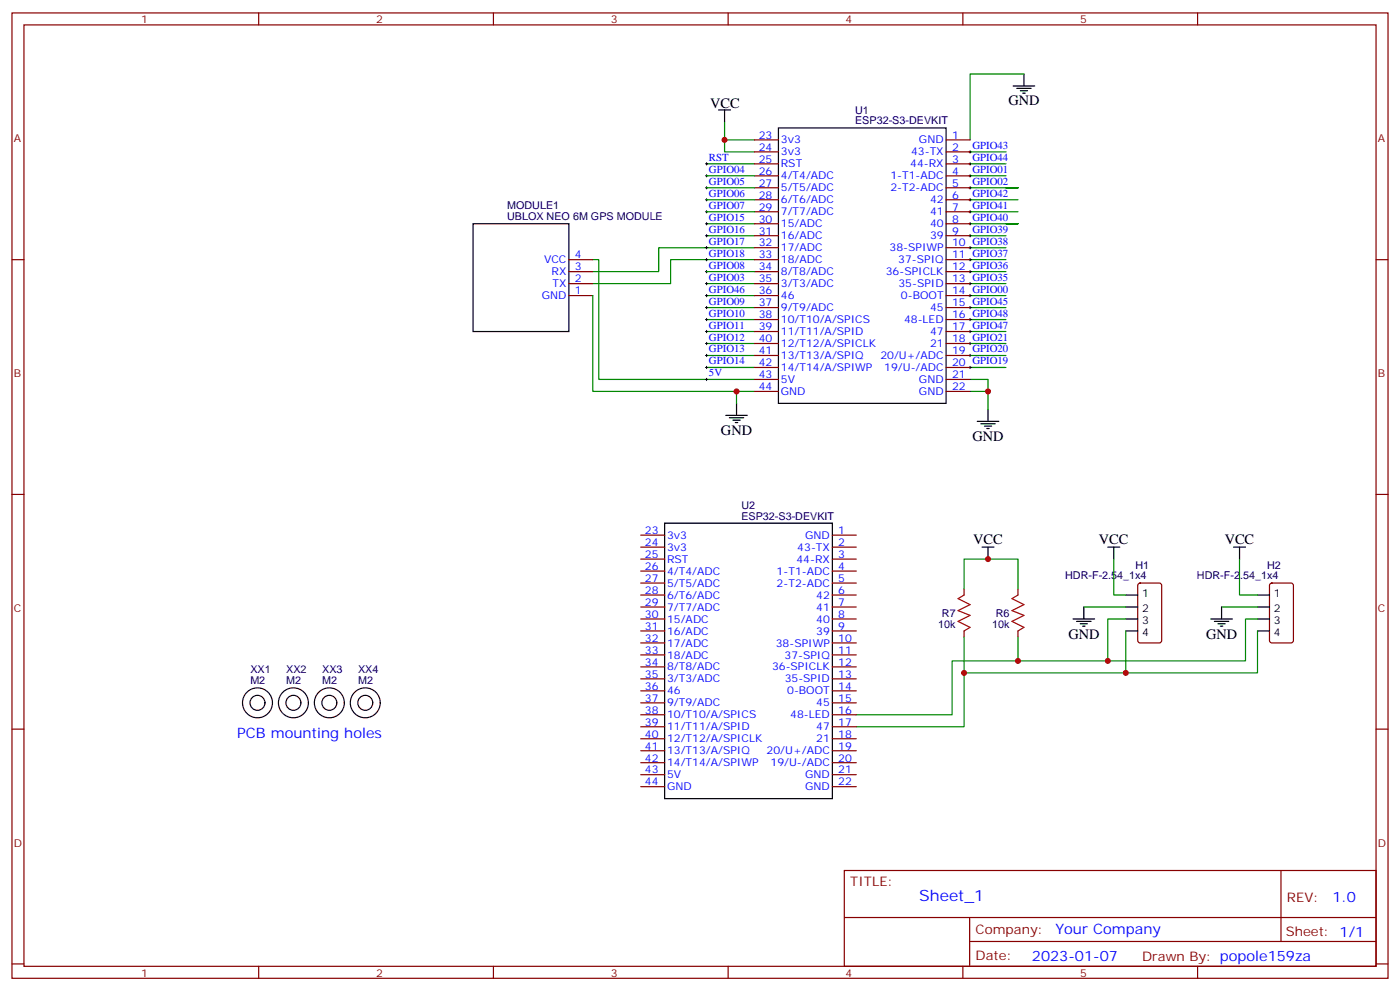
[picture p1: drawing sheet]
<svg xmlns="http://www.w3.org/2000/svg" width="412mm" height="292mm" viewBox="0 0 412 292" stroke-linecap="round" stroke-linejoin="round" font-family="sans-serif">
<g fill="none" stroke="#870000" stroke-width=".35">
<path d="M3.5 3.8h405.4v284.3h-405.4zM7.1 7.3h398.2v277.3h-398.2zM76.2 3.8v3.5M145.3 3.8v3.5M214.5 3.8v3.5M283.6 3.8v3.5M352.8 3.8v3.5M222.2 41.2h7.1M222.2 44.7h7.1M222.2 48.3h7.1M222.2 51.8h7.1M222.2 55.3h7.1"/>
<path d="M222.2 58.8h7.1M278.7 41.2h7.1M278.7 44.7h7.1M278.7 48.3h7.1M278.7 51.8h7.1M278.7 55.3h7.1M278.7 58.8h7.1M3.5 76.5h3.6M167.6 76.5h7M222.2 76.5h7.1M222.2 62.4h7.1M222.2 65.9h7.1"/>
<path d="M222.2 69.4h7.1M222.2 73h7.1M278.7 76.5h7.1M278.7 62.4h7.1M278.7 65.9h7.1M278.7 69.4h7.1M278.7 73h7.1M405.3 76.5h3.6M167.6 80h7M167.6 83.5h7M167.6 87.1h7M222.2 80h7.1"/>
<path d="M222.2 83.5h7.1M222.2 87.1h7.1M222.2 90.6h7.1M222.2 94.1h7.1M222.2 97.6h7.1M278.7 80h7.1M278.7 83.5h7.1M278.7 87.1h7.1M278.7 90.6h7.1M278.7 94.1h7.1M278.7 97.6h7.1M222.2 101.2h7.1"/>
<path d="M222.2 104.7h7.1M222.2 108.2h7.1M222.2 111.8h7.1M222.2 115.3h7.1M278.7 101.2h7.1M278.7 104.7h7.1M278.7 108.2h7.1M278.7 111.8h7.1M278.7 115.3h7.1M3.5 145.6h3.6M188.7 157.6h7.1M245.2 157.6h7"/>
<path d="M405.3 145.6h3.6M188.7 161.1h7.1M188.7 164.7h7.1M188.7 168.2h7.1M188.7 171.7h7.1M188.7 175.3h7.1M188.7 178.8h7.1M245.2 161.1h7M245.2 164.7h7M245.2 168.2h7M245.2 171.7h7M245.2 175.3h7"/>
<path d="M245.2 178.8h7M284 173.5v1.8M299.9 173.5v1.8M335.4 171.9l.4-.2h5.7l.6 .5 .1 16.5-.5 .6-5.9 .1-.6-.5-.1-16.5zM374.2 171.9l.4-.2h5.7l.6 .5 .1 16.5-.5 .6-5.9 .1-.6-.5-.1-16.5zM188.7 182.3h7.1M188.7 185.8h7.1M188.7 189.4h7.1M188.7 192.9h7.1M188.7 196.4h7.1M188.7 200h7.1M245.2 182.3h7"/>
<path d="M245.2 185.8h7M245.2 189.4h7M245.2 192.9h7M245.2 196.4h7M245.2 200h7M284 185.8v1.8M299.9 185.8v1.8M3.5 214.8h3.6M188.7 203.5h7.1M188.7 207h7.1M188.7 210.5h7.1M188.7 214.1h7.1"/>
<path d="M188.7 217.6h7.1M245.2 203.5h7M245.2 207h7M245.2 210.5h7M245.2 214.1h7M245.2 217.6h7M405.3 214.8h3.6M188.7 221.1h7.1M188.7 224.6h7.1M188.7 228.2h7.1M188.7 231.7h7.1M245.2 221.1h7"/>
<path d="M245.2 224.6h7M245.2 228.2h7M245.2 231.7h7M248.7 256.4h156.6v28.2h-156.6zM377.3 256.4v20.9M248.7 270.2h156.5M285.6 277.3h119.6M285.6 270.2v14.2M3.5 283.9h3.6M76.2 284.6v3.5M145.3 284.6v3.5M214.5 284.6v3.5"/>
<path d="M283.6 284.6v3.5M352.8 284.6v3.5M405.3 283.9h3.6"/>
</g>
<g fill="none" stroke="#300" stroke-width=".35">
<circle cx="75.8" cy="207" r="4.4"/>
<circle cx="75.8" cy="207" r="2.2"/>
<circle cx="86.4" cy="207" r="4.4"/>
<circle cx="86.4" cy="207" r="2.2"/>
<circle cx="97" cy="207" r="4.4"/>
<circle cx="97" cy="207" r="2.2"/>
<circle cx="107.6" cy="207" r="4.4"/>
<circle cx="107.6" cy="207" r="2.2"/>
</g>
<g fill="none" stroke="#000" stroke-width=".35">
<path d="M211.7 32.4h3.5M213.4 32.4v3.5M229.3 37.7h49.4v81.1h-49.4zM298.4 25.3h6.4M299.5 26h4.2M300.6 26.7h2.1M301.3 27.4h.7M301.6 21.8v3.5M139.3 65.9h28.3v31.7h-28.3zM217 118.8v3.5M213.8 122.3h6.3M214.8 123h4.3"/>
<path d="M215.9 123.8h2.1M216.6 124.5h.7M287.9 124.1h6.3M288.9 124.8h4.3M290 125.5h2.1M290.7 126.2h.7M291 120.6v3.5M195.8 154.1h49.4v81.1h-49.4zM289.3 161.1h3.5M291 161.1v3.6M319.3 178.8v3.5M326.3 161.1h3.5"/>
<path d="M328.1 161.1v3.6M331.6 175.3h3.5M331.6 178.8h3.5M359.8 178.8v3.5M363.4 161.1h3.5M365.1 161.1v3.6M370.4 175.3h3.5M370.4 178.8h3.5M316.1 182.3h6.3M317.1 183h4.3M318.2 183.7h2.1M318.9 184.4h.7"/>
<path d="M331.6 182.3h3.5M331.6 185.8h3.5M356.7 182.3h6.3M357.7 183h4.2M358.8 183.7h2.1M359.5 184.4h.7M370.4 182.3h3.5M370.4 185.8h3.5"/>
</g>
<g fill="none" stroke="#008700" stroke-width=".35">
<path d="M213.4 35.9v5.3h8.8M301.6 21.8h-15.8v19.4M208.1 48.3h14.1M208.1 51.8h14.1M208.1 58.8h14.1M208.1 55.3h14.1M213.4 41.2v3.5h8.8M285.8 55.3h14.1M285.8 58.8h14.1M285.8 48.3h10.5M285.8 51.8h10.5M285.8 44.7h10.5"/>
<path d="M174.6 76.5h1.8v35.3h45.8M208.1 65.9h14.1M208.1 69.4h14.1M208.1 62.4h14.1M222.2 73h-28.2v7h-19.4M222.2 76.5h-24.6v7h-23M285.8 62.4h14.1M285.8 65.9h14.1M285.8 69.4h10.5M285.8 73h10.5M285.8 76.5h10.5M174.6 87.1v28.2h42.4"/>
<path d="M208.1 83.5h14.1M208.1 87.1h14.1M208.1 90.6h14.1M208.1 94.1h14.1M208.1 97.6h14.1M208.1 80h14.1M285.8 83.5h10.5M285.8 87.1h10.5M285.8 90.6h10.5M285.8 94.1h10.5M285.8 97.6h10.5M285.8 80h10.5"/>
<path d="M208.1 101.2h14.1M208.1 104.7h14.1M208.1 108.2h14.1M222.2 115.3h-5.2v3.5M285.8 111.8h5.2v8.8M285.8 115.3h5.2M285.8 101.2h10.5M285.8 104.7h10.5M285.8 108.2h10.5M284 173.5v-8.8h15.9v8.8M319.3 178.8h12.3M328.1 164.7v10.6h3.5"/>
<path d="M359.8 178.8h10.6M365.1 164.7v10.6h5.3M284 187.6v10.6M299.9 187.6v7.1M331.6 182.3h-5.3v12.4M331.6 185.8v12.4M370.4 185.8v12.4h-86.4v15.9h-31.8M370.4 182.3h-3.5v12.4h-86.4v15.8h-28.3"/>
</g>
<g fill="none" stroke="#000" stroke-width=".29">
<path d="M207.8 48.3h.7M207.8 51.8h.7M207.8 55.3h.7M207.8 58.8h.7M208.1 47.9v.7M208.1 51.4v.7M208.1 55v.7M208.1 58.5v.7M285.4 48.3h.7M285.4 51.8h.7M285.4 55.3h.7M285.4 58.8h.7"/>
<path d="M285.4 44.7h.7M285.8 44.4v.7M285.8 47.9v.7M285.8 51.4v.7M285.8 55v.7M285.8 58.5v.7M207.8 62.4h.7M207.8 65.9h.7M207.8 69.4h.7M207.8 73h.7M207.8 76.5h.7M208.1 62v.7"/>
<path d="M208.1 65.5v.8M208.1 69.1v.7M208.1 72.6v.7M208.1 76.1v.7M208.1 79.7v.7M285.4 62.4h.7M285.4 65.9h.7M285.4 69.4h.7M285.4 73h.7M285.4 76.5h.7M285.8 62v.7M285.8 65.5v.8"/>
<path d="M285.8 69.1v.7M285.8 72.6v.7M285.8 76.1v.7M285.8 79.7v.7M207.8 80h.7M207.8 90.6h.7M207.8 94.1h.7M207.8 97.6h.7M207.8 83.5h.7M207.8 87.1h.7M208.1 83.2v.7M208.1 86.7v.7"/>
<path d="M208.1 90.2v.7M208.1 93.8v.7M208.1 97.3v.7M285.4 80h.7M285.4 90.6h.7M285.4 94.1h.7M285.4 97.6h.7M285.4 83.5h.7M285.4 87.1h.7M285.8 83.2v.7M285.8 86.7v.7M285.8 90.2v.7"/>
<path d="M285.8 93.8v.7M285.8 97.3v.7M207.8 111.8h.7M207.8 101.2h.7M207.8 104.7h.7M207.8 108.2h.7M208.1 100.8v.7M208.1 104.4v.7M208.1 107.9v.7M208.1 111.4v.7M285.4 101.2h.7M285.4 104.7h.7"/>
<path d="M285.4 108.2h.7M285.8 100.8v.7M285.8 104.4v.7M285.8 107.9v.7"/>
</g>
<path d="M284 175.3l-1.8 1 3.6 1.8-3.6 1.7 3.6 1.5-3.6 1.7 3.6 1.8-1.8 1M299.9 175.3l-1.8 1 3.5 1.8-3.5 1.7 3.5 1.5-3.5 1.7 3.5 1.8-1.7 1" fill="none" stroke="#a10000" stroke-width=".35"/>
<g fill="#c00">
<circle cx="291" cy="115.3" r=".88"/>
<circle cx="213.4" cy="41.2" r=".88"/>
<circle cx="217" cy="115.3" r=".88"/>
<circle cx="284" cy="198.2" r=".88"/>
<circle cx="291" cy="164.7" r=".88"/>
<circle cx="299.9" cy="194.7" r=".88"/>
<circle cx="331.6" cy="198.2" r=".88"/>
<circle cx="326.3" cy="194.7" r=".88"/>
</g>
<text font-size="4.6" fill="#00f" x="270.8" y="265.4">Sheet_1</text>
<g font-size="4.2">
<text x="209.2" y="31.7">VCC</text>
<text x="297" y="31">GND</text>
<text x="212.4" y="128">GND</text>
<text x="286.5" y="129.8">GND</text>
<text x="286.7" y="160.1">VCC</text>
<text x="323.7" y="160.1">VCC</text>
<text x="360.8" y="160.1">VCC</text>
<text x="314.7" y="188.3">GND</text>
<text x="355.3" y="188.3">GND</text>
</g>
<g font-size="4.2" fill="#00f">
<text x="69.9" y="217.5">PCB mounting holes</text>
<text x="392.5" y="265.7">1.0</text>
<text x="310.9" y="275.2">Your Company</text>
<text x="304" y="283">2023-01-07</text>
</g>
<g font-size="3.9" fill="#800">
<text x="250.5" y="261">TITLE:</text>
<text x="379.1" y="265.7">REV:</text>
<text x="287.4" y="275.2">Company:</text>
<text x="378.7" y="275.8">Sheet: 1/1</text>
<text x="287.4" y="282.9">Date:</text>
<text x="336.4" y="282.9">Drawn By: popole159za</text>
</g>
<g font-size="3.2" fill="#800">
<text x="41.6" y="6.8">1</text>
<text x="110.8" y="6.8">2</text>
<text x="179.9" y="6.8">3</text>
<text x="249.1" y="6.8">4</text>
<text x="318.2" y="6.8">5</text>
<text x="4.1" y="41.9">A</text>
<text x="405.9" y="41.9">A</text>
<text x="4.1" y="111.1">B</text>
<text x="405.9" y="111.1">B</text>
<text x="4.1" y="180.2">C</text>
<text x="405.9" y="180.2">C</text>
<text x="4.1" y="249.3">D</text>
<text x="405.9" y="249.3">D</text>
<text x="41.6" y="287.6">1</text>
<text x="110.8" y="287.6">2</text>
<text x="179.9" y="287.6">3</text>
<text x="249.1" y="287.6">4</text>
<text x="318.2" y="287.6">5</text>
</g>
<g font-size="3.2" fill="#000080">
<text x="251.9" y="33.4">U1</text>
<text x="251.9" y="36.6">ESP32-S3-DEVKIT</text>
<text x="149.4" y="64.8">UBLOX NEO 6M GPS MODULE</text>
<text x="149.4" y="61.7">MODULE1</text>
<text x="218.4" y="149.9">U2</text>
<text x="218.4" y="153">ESP32-S3-DEVKIT</text>
<text x="334.4" y="167.5">H1</text>
<text x="373.3" y="167.5">H2</text>
<text x="313.8" y="170.7">HDR-F-2.54_1x4</text>
<text x="352.6" y="170.7">HDR-F-2.54_1x4</text>
<text x="276.4" y="184.9">10k</text>
<text x="277.5" y="181.7">R7</text>
<text x="292.3" y="184.9">10k</text>
<text x="293.3" y="181.7">R6</text>
<text x="73.7" y="201.5">M2</text>
<text x="73.7" y="198.3">XX1</text>
<text x="84.3" y="201.5">M2</text>
<text x="84.3" y="198.3">XX2</text>
<text x="94.9" y="201.5">M2</text>
<text x="94.9" y="198.3">XX3</text>
<text x="105.5" y="201.5">M2</text>
<text x="105.5" y="198.3">XX4</text>
</g>
<g font-size="3.2" fill="#00f">
<text x="223.5" y="40.9">23</text>
<text x="280.5" y="40.9">1</text>
<text x="208.8" y="47.4">RST</text>
<text x="223.5" y="44.4">24</text>
<text x="223.5" y="47.9">25</text>
<text x="230" y="42.3">3v3</text>
<text x="230" y="45.8">3v3</text>
<text x="268.4" y="45.8">43-TX</text>
<text x="270.7" y="42.3">GND</text>
<text x="280.5" y="44.4">2</text>
<text x="280.5" y="47.9">3</text>
<text x="286.5" y="43.9">GPIO43</text>
<text x="286.5" y="47.4">GPIO44</text>
<text x="208.8" y="50.9">GPIO04</text>
<text x="223.5" y="51.4">26</text>
<text x="230" y="49.3">RST</text>
<text x="230" y="52.8">4/T4/ADC</text>
<text x="262.3" y="52.8">1-T1-ADC</text>
<text x="268.1" y="49.3">44-RX</text>
<text x="280.5" y="51.4">4</text>
<text x="286.5" y="50.9">GPIO01</text>
<text x="208.8" y="54.4">GPIO05</text>
<text x="208.8" y="58">GPIO06</text>
<text x="223.5" y="55">27</text>
<text x="223.5" y="58.5">28</text>
<text x="230" y="56.4">5/T5/ADC</text>
<text x="230" y="59.9">6/T6/ADC</text>
<text x="262.3" y="56.4">2-T2-ADC</text>
<text x="274" y="59.9">42</text>
<text x="280.5" y="55">5</text>
<text x="280.5" y="58.5">6</text>
<text x="286.5" y="58">GPIO42</text>
<text x="286.5" y="54.4">GPIO02</text>
<text x="208.8" y="61.5">GPIO07</text>
<text x="208.8" y="65">GPIO15</text>
<text x="223.5" y="62">29</text>
<text x="223.5" y="65.5">30</text>
<text x="230" y="63.4">7/T7/ADC</text>
<text x="274" y="63.4">41</text>
<text x="280.5" y="62">7</text>
<text x="280.5" y="65.5">8</text>
<text x="286.5" y="65">GPIO40</text>
<text x="286.5" y="61.5">GPIO41</text>
<text x="208.8" y="68.5">GPIO16</text>
<text x="223.5" y="69.1">31</text>
<text x="230" y="67">15/ADC</text>
<text x="230" y="70.5">16/ADC</text>
<text x="274" y="67">40</text>
<text x="274" y="70.5">39</text>
<text x="280.5" y="69.1">9</text>
<text x="286.5" y="68.5">GPIO39</text>
<text x="160.3" y="77.5">VCC</text>
<text x="169.3" y="76.1">4</text>
<text x="208.8" y="72.1">GPIO17</text>
<text x="208.8" y="75.6">GPIO18</text>
<text x="223.5" y="72.6">32</text>
<text x="223.5" y="76.1">33</text>
<text x="230" y="74">17/ADC</text>
<text x="230" y="77.5">18/ADC</text>
<text x="262" y="74">38-SPIWP</text>
<text x="264.6" y="77.5">37-SPIQ</text>
<text x="280.5" y="72.6">10 GPIO38</text>
<text x="280.5" y="76.1">11 GPIO37</text>
<text x="162.5" y="81.1">RX</text>
<text x="169.3" y="83.2">2</text>
<text x="169.3" y="79.7">3</text>
<text x="208.8" y="79.1">GPIO08</text>
<text x="208.8" y="82.7">GPIO03</text>
<text x="223.5" y="79.7">34</text>
<text x="223.5" y="83.2">35</text>
<text x="230" y="81.1">8/T8/ADC</text>
<text x="260.9" y="81.1">36-SPICLK</text>
<text x="280.5" y="79.7">12 GPIO36</text>
<text x="280.5" y="83.2">13 GPIO35</text>
<text x="159.6" y="88.1">GND</text>
<text x="162.7" y="84.6">TX</text>
<text x="169.3" y="86.7">1</text>
<text x="208.8" y="89.7">GPIO09</text>
<text x="208.8" y="86.2">GPIO46</text>
<text x="223.5" y="86.7">36</text>
<text x="230" y="84.6">3/T3/ADC</text>
<text x="230" y="88.1">46</text>
<text x="264.7" y="84.6">35-SPID</text>
<text x="265.4" y="88.1">0-BOOT</text>
<text x="280.5" y="86.7">14 GPIO00</text>
<text x="208.8" y="93.2">GPIO10</text>
<text x="223.5" y="90.2">37</text>
<text x="223.5" y="93.8">38</text>
<text x="230" y="91.7">9/T9/ADC</text>
<text x="230" y="95.2">10/T10/A/SPICS</text>
<text x="266.3" y="95.2">48-LED</text>
<text x="274" y="91.7">45</text>
<text x="280.5" y="90.2">15 GPIO45</text>
<text x="280.5" y="93.8">16 GPIO48</text>
<text x="208.8" y="96.8">GPIO11</text>
<text x="208.8" y="100.3">GPIO12</text>
<text x="223.5" y="97.3">39</text>
<text x="223.5" y="100.8">40</text>
<text x="230" y="98.7">11/T11/A/SPID</text>
<text x="274" y="98.7">47</text>
<text x="280.5" y="97.3">17 GPIO47</text>
<text x="280.5" y="100.8">18 GPIO21</text>
<text x="208.8" y="103.8">GPIO13</text>
<text x="208.8" y="107.4">GPIO14</text>
<text x="223.5" y="104.4">41</text>
<text x="223.5" y="107.9">42</text>
<text x="230" y="102.2">12/T12/A/SPICLK</text>
<text x="230" y="105.8">13/T13/A/SPIQ</text>
<text x="259.3" y="105.8">20/U+/ADC</text>
<text x="274" y="102.2">21</text>
<text x="280.5" y="104.4">19 GPIO20</text>
<text x="280.5" y="107.9">20 GPIO19</text>
<text x="208.8" y="110.9">5V</text>
<text x="223.5" y="111.4">43</text>
<text x="230" y="109.3">14/T14/A/SPIWP</text>
<text x="230" y="112.8">5V</text>
<text x="260.5" y="109.3">19/U-/ADC</text>
<text x="270.7" y="112.8">GND</text>
<text x="280.5" y="111.4">21</text>
<text x="223.5" y="114.9">44</text>
<text x="230" y="116.3">GND</text>
<text x="270.7" y="116.3">GND</text>
<text x="280.5" y="114.9">22</text>
<text x="190" y="157.3">23</text>
<text x="190" y="160.8">24</text>
<text x="196.5" y="158.7">3v3</text>
<text x="237.2" y="158.7">GND</text>
<text x="246.9" y="157.3">1</text>
<text x="246.9" y="160.8">2</text>
<text x="190" y="164.3">25</text>
<text x="190" y="167.9">26</text>
<text x="196.5" y="162.2">3v3</text>
<text x="196.5" y="165.7">RST</text>
<text x="234.6" y="165.7">44-RX</text>
<text x="234.9" y="162.2">43-TX</text>
<text x="246.9" y="164.3">3</text>
<text x="246.9" y="167.9">4</text>
<text x="190" y="171.4">27</text>
<text x="196.5" y="169.3">4/T4/ADC</text>
<text x="196.5" y="172.8">5/T5/ADC</text>
<text x="228.8" y="169.3">1-T1-ADC</text>
<text x="228.8" y="172.8">2-T2-ADC</text>
<text x="246.9" y="171.4">5</text>
<text x="190" y="174.9">28</text>
<text x="190" y="178.4">29</text>
<text x="196.5" y="176.3">6/T6/ADC</text>
<text x="196.5" y="179.8">7/T7/ADC</text>
<text x="240.4" y="176.3">42</text>
<text x="240.4" y="179.8">41</text>
<text x="246.9" y="174.9">6</text>
<text x="246.9" y="178.4">7</text>
<text x="190" y="182">30</text>
<text x="190" y="185.5">31</text>
<text x="196.5" y="183.4">15/ADC</text>
<text x="240.4" y="183.4">40</text>
<text x="246.9" y="182">8</text>
<text x="246.9" y="185.5">9</text>
<text x="190" y="189">32</text>
<text x="196.5" y="186.9">16/ADC</text>
<text x="196.5" y="190.4">17/ADC</text>
<text x="228.5" y="190.4">38-SPIWP</text>
<text x="240.4" y="186.9">39</text>
<text x="246.9" y="189">10</text>
<text x="190" y="192.5">33</text>
<text x="190" y="196.1">34</text>
<text x="196.5" y="194">18/ADC</text>
<text x="196.5" y="197.5">8/T8/ADC</text>
<text x="227.4" y="197.5">36-SPICLK</text>
<text x="231.1" y="194">37-SPIQ</text>
<text x="246.9" y="192.5">11</text>
<text x="246.9" y="196.1">12</text>
<text x="190" y="199.6">35</text>
<text x="190" y="203.1">36</text>
<text x="196.5" y="201">3/T3/ADC</text>
<text x="231.1" y="201">35-SPID</text>
<text x="246.9" y="199.6">13</text>
<text x="246.9" y="203.1">14</text>
<text x="190" y="206.7">37</text>
<text x="196.5" y="204.5">46</text>
<text x="196.5" y="208.1">9/T9/ADC</text>
<text x="231.9" y="204.5">0-BOOT</text>
<text x="240.4" y="208.1">45</text>
<text x="246.9" y="206.7">15</text>
<text x="190" y="210.2">38</text>
<text x="190" y="213.7">39</text>
<text x="196.5" y="211.6">10/T10/A/SPICS</text>
<text x="196.5" y="215.1">11/T11/A/SPID</text>
<text x="232.8" y="211.6">48-LED</text>
<text x="240.4" y="215.1">47</text>
<text x="246.9" y="210.2">16</text>
<text x="246.9" y="213.7">17</text>
<text x="190" y="217.2">40</text>
<text x="190" y="220.8">41</text>
<text x="196.5" y="218.7">12/T12/A/SPICLK</text>
<text x="240.4" y="218.7">21</text>
<text x="246.9" y="217.2">18</text>
<text x="246.9" y="220.8">19</text>
<text x="190" y="224.3">42</text>
<text x="190" y="227.8">43</text>
<text x="196.5" y="222.2">13/T13/A/SPIQ</text>
<text x="196.5" y="225.7">14/T14/A/SPIWP</text>
<text x="225.8" y="222.2">20/U+/ADC</text>
<text x="227" y="225.7">19/U-/ADC</text>
<text x="246.9" y="224.3">20</text>
<text x="246.9" y="227.8">21</text>
<text x="190" y="231.4">44</text>
<text x="196.5" y="229.2">5V</text>
<text x="196.5" y="232.8">GND</text>
<text x="237.2" y="229.2">GND</text>
<text x="237.2" y="232.8">GND</text>
<text x="246.9" y="231.4">22</text>
</g>
<g font-size="3.2">
<text x="336.4" y="176">1</text>
<text x="375.2" y="176">1</text>
<text x="336.4" y="180.2">2</text>
<text x="336.4" y="183.7">3</text>
<text x="375.2" y="180.2">2</text>
<text x="375.2" y="183.7">3</text>
<text x="336.4" y="187.3">4</text>
<text x="375.2" y="187.3">4</text>
</g>
</svg>
